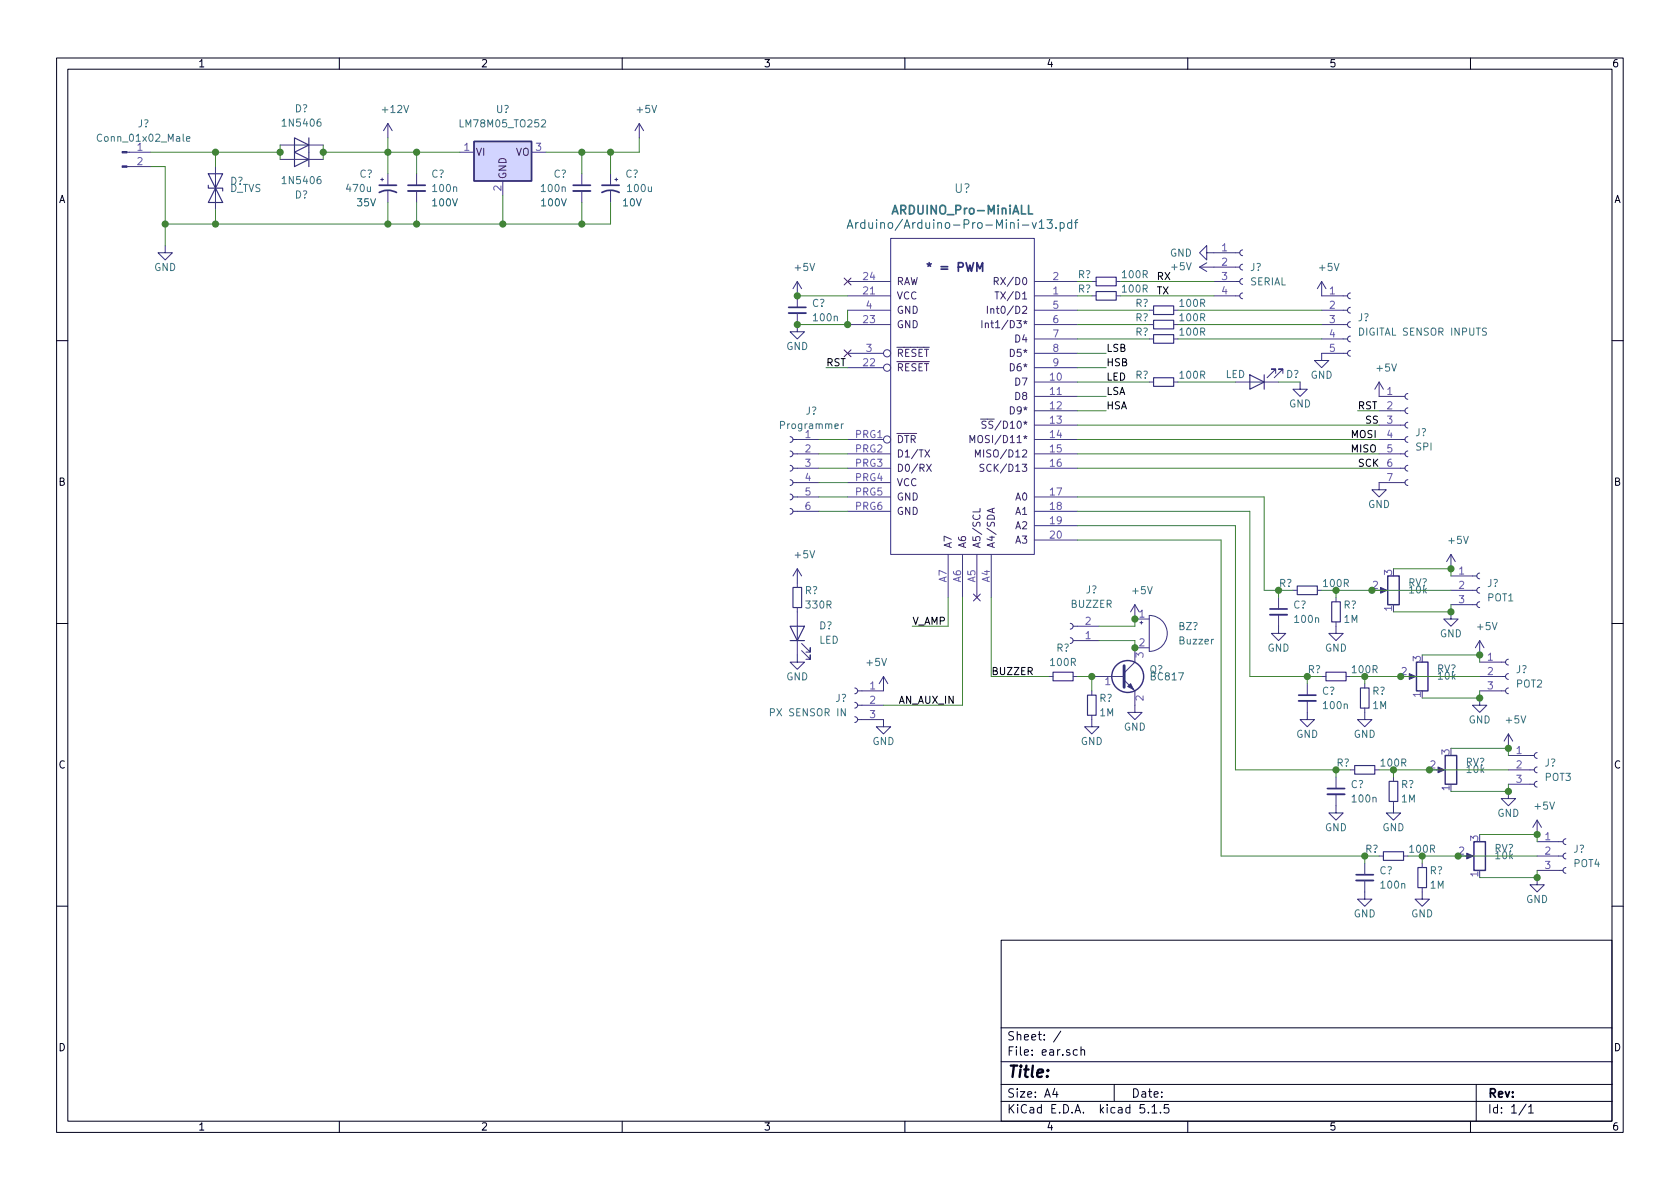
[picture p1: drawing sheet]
<svg xmlns="http://www.w3.org/2000/svg" width="297mm" height="210mm" viewBox="0 0 297 210" stroke-linecap="round" stroke-linejoin="round" font-family="sans-serif">
<g fill="none" stroke="#00001b" stroke-width=".18">
<path d="M10 10.3h277v189.9h-277zM12 12.2h273v186.1h-273zM60 10.3v1.9M110 10.3v1.9M160 10.3v1.9M210 10.3v1.9M260 10.3v1.9M10 60.2h2M285 60.2h2M10 110.3h2M285 110.3h2M10 160.2h2"/>
<path d="M177 166.3h108v32h-108zM285 160.2h2M60 198.3v1.9M110 198.3v1.9M160 198.3v1.9M177 194.8h108M177 191.8h108M177 187.8h108M177 181.8h108M186.5 192.5l-.4 1h1M186.8 193v1M187.6 182.3l-1.3 2"/>
<path d="M190.5 185.7l-.4-.1-.3 .3v.6l.3 .1 .4-.1M191.1 185.7l.2-.1 .4 .1 .1 .9M191.1 185.1v1.5M197 191.8v3M202.3 195.3h-.7l-.1 .7 .3-.1 .5 .1 .1 .2-.1 .5-.2 .1-.6-.1M203 196.7v.1M203.7 195.8l.4-.5v1.5M203.7 196.8h.8M205.2 196.7v.1M206.6 195.3h-.7l-.1 .7 .2-.1 .6 .1 .1 .2-.1 .5-.2 .1-.6-.1M210 198.3v1.9M260 198.3v1.9"/>
<path d="M261 191.8v6.5M269.8 195.2l-1.2 2M270.3 195.8l.4-.5v1.5M270.3 196.8h.8"/>
</g>
<g fill="none" stroke="#313184" stroke-width=".2">
<path d="M36.8 30.7h2.6l-1.3 2.6zM36.8 32.8v.5h2.6v.5M38.1 33.3l1.3 2.5h-2.6zM52.1 24.4l2.5 1.2-2.5 1.3zM52.1 26.9l2.5 1.3-2.5 1.3zM54.6 24.4v5.1M193.8 49h3.6v1.5h-3.6zM193.8 51.6h3.6v1.5h-3.6zM204 59.2h3.5v1.5h-3.5zM204 56.6h3.5v1.6h-3.5zM204 54.1h3.5v1.5h-3.5zM204 66.8h3.5v1.5h-3.5z"/>
<path d="M221 66.3l2.5 1.3-2.5 1.2zM223.5 66.3v2.5M139.7 110.7h2.5l-1.2 2.6zM139.7 113.3h2.5M140.2 103.9h1.5v3.5h-1.5zM186.2 118.9h3.5v1.5h-3.5zM229.4 103.6h3.5v1.6h-3.5zM234.4 118.9h3.6v1.5h-3.6zM235.5 106.4h1.5v3.6h-1.5zM192.3 122.9h1.5v3.6h-1.5zM239.5 135.4h3.6v1.5h-3.6zM240.5 121.7h1.6v3.5h-1.6z"/>
<path d="M245.6 138.2h1.5v3.5h-1.5zM244.6 150.6h3.6v1.5h-3.6zM250.7 153.4h1.5v3.6h-1.5z"/>
</g>
<g fill="none" stroke="#3d3384" stroke-width=".18">
<path d="M22.9 26.9h3.8M22.9 29.5h3.8M38.1 29.5v2.5M38.1 34.5v2.6M49.5 25.6h2.6M49.5 28.2h2.6M54.6 25.6h2.5M54.6 28.2h2.5M68.6 30.7v2.1M68.6 33.8v2M73.7 30.7v2.1M73.7 33.8v2"/>
<path d="M81.3 26.9h2.5M88.9 32v2.5M94 26.9h2.5M102.9 30.7v2.1M102.9 33.8v2M107.9 30.7v2.1M107.9 33.8v2M141 52.3v2.1M141 55.4v2M149.9 49.8h7.6M149.9 57.4h7.6M149.9 54.9h7.6"/>
<path d="M149.9 52.3h7.6M182.9 49.8h7.6M182.9 59.9h7.6M182.9 57.4h7.6M182.9 54.9h7.6M182.9 52.3h7.6M193 49.8h.8M193 52.3h.8M197.4 49.8h.7M197.4 52.3h.7M203.2 59.9h.8M203.2 57.4h.8"/>
<path d="M203.2 54.9h.8M207.5 59.9h.8M207.5 57.4h.8M207.5 54.9h.8M214.6 49.8h3.8M214.6 52.3h3.8M214.6 44.7h3.8M214.6 47.2h3.8M233.7 59.9h3.8M233.7 57.4h3.8M233.7 54.9h3.8M233.7 52.3h3.8"/>
<path d="M141 77.7h3.8M149.9 77.7h6.3M149.9 62.5h6.3M149.9 65h6.3M182.9 67.6h7.6M182.9 77.7h7.6M182.9 70.1h7.6M182.9 72.6h7.6M182.9 75.2h7.6M182.9 62.5h7.6M182.9 65h7.6M203.2 67.6h.8"/>
<path d="M207.5 67.6h.8M218.4 67.6h2.6M223.5 67.6h2.6M233.7 62.5h3.8M243.8 77.7h3.8M243.8 70.1h3.8M243.8 72.6h3.8M243.8 75.2h3.8M141 80.3h3.8M141 82.8h3.8M141 85.3h3.8M141 87.9h3.8"/>
<path d="M141 90.4h3.8M149.9 80.3h7.6M149.9 82.8h7.6M149.9 85.3h7.6M149.9 87.9h7.6M149.9 90.4h7.6M167.6 98v7.7M170.2 98v7.7M172.7 98v7.7M175.3 98v7.7M182.9 80.3h7.6M182.9 82.8h7.6"/>
<path d="M182.9 87.9h7.6M182.9 90.4h7.6M182.9 95.5h7.6M182.9 93h7.6M243.8 80.3h3.8M243.8 82.8h3.8M243.8 85.3h3.8M141 103.1v.8M141 107.4v3.3M141 113.3v2.5M185.4 119.6h.8M189.7 119.6h.8"/>
<path d="M190.5 113.3h3.8M190.5 110.7h3.8M193 119.6h5.8M200.7 109.5h2.5M203.2 114.5h-2.5v2.6M226.1 105.7v2M226.1 108.7v2M228.6 104.4h.8M232.9 104.4h.8M233.7 119.6h.7M236.2 105.7v.7M236.2 110v.7"/>
<path d="M238 119.6h.8M256.5 101.8h3.8M256.5 104.4h3.8M256.5 106.9h3.8M261.6 117.1h3.8M261.6 119.6h3.8M152.4 122.2h3.8M152.4 124.7h3.8M152.4 127.2h3.8M193 122.2v.7M193 126.5v.7M200.7 122.2v2.5"/>
<path d="M231.1 120.9v2M231.1 123.9v2.1M236.2 137.4v2M238.8 136.1h.7M241.3 120.9v.8M241.3 125.2v.8M243.1 136.1h.7M246.4 137.4v.8M261.6 122.2h3.8M266.7 133.6h3.8M266.7 136.1h3.8M266.7 138.7h3.8"/>
<path d="M236.2 140.5v2M241.3 152.6v2.1M241.3 155.7v2M243.8 151.4h.8M246.4 141.7v.8M248.2 151.4h.7M251.5 152.6v.8M251.5 157v.7M271.8 151.4h3.8M271.8 148.8h3.8M271.8 153.9h3.8"/>
<circle cx="156.8" cy="62.5" r=".63"/>
<circle cx="156.8" cy="77.7" r=".63"/>
<circle cx="156.8" cy="65" r=".63"/>
</g>
<g fill="none" stroke="#313184" stroke-width=".18">
<path d="M22.5 29.5h.4M22.5 26.9h.4M38.1 32v2.5M52.1 25.6h2.5M52.1 28.2h2.5M67.3 31.7h.5M67.6 31.5v.5M68.6 21.8l-.8 1.3M68.6 21.8v2.6M68.6 21.8l.7 1.3M108.7 31.7h.5M109 31.5v.5"/>
<path d="M113 21.8l-.7 1.3M113 21.8v2.6M113 21.8l.8 1.3M29.2 43.4v1.3h1.3l-1.3 1.3-1.3-1.3h1.3M141 57.4v1.3h1.2l-1.2 1.2-1.3-1.2h1.3M141 49.8l-.8 1.2M141 49.8v2.5M141 49.8l.7 1.2M157.5 42.2h25.4v55.8h-25.4zM212.1 47.2l1.3 .8M212.1 47.2h2.5M213.4 44.7v-1.3l-1.3 1.3 1.3 1.3v-1.3h1.2"/>
<path d="M213.4 46.5l-1.3 .7M218.4 47.2h.8M218.4 52.3h.8M218.4 49.8h.8M218.4 44.7h.8M219.7 51.8l-.3 .1-.2 .3 .1 .4 .4 .2M219.7 49.3l-.3 .1-.2 .3 .1 .4 .4 .2M219.7 46.7l-.3 .1-.2 .4 .1 .3 .4 .2M219.7 44.2l-.3 .1-.2 .3 .1 .4 .4 .2M233.7 49.8l-.8 1.2M233.7 49.8v2.5M233.7 49.8l.7 1.2"/>
<path d="M237.5 52.3h.8M237.5 59.9h.8M237.5 57.4h.8M237.5 54.9h.8M238.8 59.4l-.3 .1-.2 .4 .1 .3 .4 .2M238.8 56.9l-.3 .1-.2 .3 .1 .4 .4 .2M238.8 54.4l-.3 .1-.2 .3 .1 .4 .4 .2M238.8 51.8l-.3 .1-.2 .3 .1 .4 .4 .2M139.7 79.8l.3 .1 .2 .3-.1 .4-.4 .2M139.7 77.2l.3 .1 .2 .3-.1 .4-.4 .2M140.2 77.7h.8M221 67.6h2.5"/>
<path d="M225.6 66v-.7h-.8h.8l-1.6 1.5M226.8 66v-.7h-.7h.7l-1.5 1.5M229.9 67.6v1.2h1.2l-1.2 1.3-1.3-1.3h1.3M233.7 62.5v1.2h1.2l-1.2 1.3-1.3-1.3h1.3M237.5 62.5h.8M238.8 62l-.3 .1-.2 .3 .1 .4 .4 .2M243.8 67.6l-.7 1.2M243.8 67.6v2.5M243.8 67.6l.8 1.2M247.6 77.7h.8M247.6 75.2h.8M247.6 72.6h.8"/>
<path d="M247.6 70.1h.8M248.9 79.8l-.3 .1-.2 .3 .1 .4 .4 .2M248.9 77.2l-.3 .1-.2 .3 .1 .4 .4 .2M248.9 74.7l-.3 .1-.2 .3 .1 .4 .4 .2M248.9 72.1l-.3 .1-.2 .4 .1 .3 .4 .2M248.9 69.6l-.3 .1-.2 .3 .1 .4 .4 .2M139.7 89.9l.3 .1 .2 .3-.1 .4-.4 .2M139.7 87.4l.3 .1 .2 .3-.1 .4-.4 .2M139.7 84.8l.3 .2 .2 .2-.1 .5-.4 .1M139.7 82.3l.3 .1 .2 .3-.1 .4-.4 .2M140.2 90.4h.8M140.2 87.9h.8"/>
<path d="M140.2 85.3h.8M140.2 82.8h.8M140.2 80.3h.8M243.8 85.3v1.3h1.3l-1.3 1.3-1.2-1.3h1.2M247.6 85.3h.8M247.6 82.8h.8M247.6 80.3h.8M248.9 84.8l-.3 .1-.2 .4 .1 .3 .4 .2M248.9 82.3l-.3 .1-.2 .3 .1 .4 .4 .2M256.5 98l-.7 1.3M256.5 98v2.6M256.5 98l.8 1.3"/>
<path d="M141 115.8v1.3h1.2l-1.2 1.3-1.3-1.3h1.3M141 100.6v2.5M141 110.7v2.6M141 100.6l-.8 1.2M141 100.6l.7 1.2M141.7 115.1l1.6 1.5v-.8v.8h-.8M141.7 113.8l1.6 1.5v-.8v.8h-.8M156.2 119.6l.8 1.3M156.2 119.6v2.6M156.2 119.6l-.8 1.3M189.2 110.2l.4 .2 .1 .2-.1 .5-.4 .1M189.2 112.8l.4 .1 .1 .3-.1 .4-.4 .2"/>
<path d="M189.7 110.7h.8M189.7 113.3h.8M200.7 117.1l-1.9 1.9M200.7 106.9l-.8 1.3M200.7 106.9v2.6M200.7 106.9l.7 1.3M201.5 110.1h.6M201.8 109.8v.6M203.2 108.8a3.2 3.2 0 0 1 3.2 3.2 3.2 3.2 0 0 1-3.2 3.2zM226.1 110.7v1.3h1.2l-1.2 1.3-1.3-1.3h1.3M236.2 110.7v1.3h1.3l-1.3 1.3-1.3-1.3h1.3M243.8 104.4h1.1"/>
<path d="M248.9 119.6h1M256.5 108.2v1.3h1.3l-1.3 1.2-1.2-1.2h1.2M260.3 104.4h.8M260.3 106.9h.8M260.3 101.8h.8M261.6 106.4l-.3 .1-.2 .4 .1 .3 .4 .2M261.6 103.9l-.3 .1-.2 .3 .1 .4 .4 .2M261.6 101.3l-.3 .1-.2 .4 .1 .4 .4 .2M261.6 113.3l-.7 1.2M261.6 113.3v2.5M261.6 113.3l.8 1.2M265.4 119.6h.8"/>
<path d="M265.4 117.1h.8M266.7 119.1l-.3 .1-.2 .4 .1 .3 .4 .2M266.7 116.6l-.3 .1-.2 .3 .1 .4 .4 .2M151.1 126.7l.4 .2 .1 .2-.1 .5-.4 .2M151.1 124.2l.4 .1 .1 .3-.1 .4-.4 .2M151.1 121.7l.4 .1 .1 .3-.1 .4-.4 .2M151.6 122.2h.8M151.6 127.2h.8M151.6 124.7h.8M156.2 127.2v1.3h-1.3l1.3 1.3 1.3-1.3h-1.3M193 127.2v1.3h1.3l-1.3 1.3-1.2-1.3h1.2M198.8 120.3l1.9 1.9"/>
<path d="M200.7 124.7v1.3h1.2l-1.2 1.2-1.3-1.2h1.3M231.1 126v1.2h1.3l-1.3 1.3-1.2-1.3h1.2M241.3 126v1.2h1.3l-1.3 1.3-1.3-1.3h1.3M254 136.1h1M261.6 123.4v1.3h1.3l-1.3 1.3-1.3-1.3h1.3M265.4 122.2h.8M266.7 121.7l-.3 .1-.2 .3 .1 .4 .4 .2M266.7 139.9v1.3h1.3l-1.3 1.3-1.3-1.3h1.3M266.7 129.8l-.8 1.3M266.7 129.8v2.5M266.7 129.8l.8 1.3M270.5 136.1h.8"/>
<path d="M270.5 138.7h.8M270.5 133.6h.8M271.8 138.2l-.3 .1-.2 .3 .1 .4 .4 .2M271.8 135.6l-.3 .1-.2 .4 .1 .3 .4 .2M271.8 133.1l-.3 .1-.2 .3 .1 .4 .4 .2M236.2 142.5v1.3h1.3l-1.3 1.2-1.3-1.2h1.3M241.3 157.7v1.3h1.3l-1.3 1.3-1.3-1.3h1.3M246.4 142.5v1.3h1.2l-1.2 1.2-1.3-1.2h1.3M251.5 157.7v1.3h1.2l-1.2 1.3-1.3-1.3h1.3M259.1 151.4h1M271.8 155.2v1.3h1.2l-1.2 1.2-1.3-1.2h1.3M271.8 145l-.8 1.3"/>
<path d="M271.8 145v2.6M271.8 145l.7 1.3M275.6 151.4h.8M275.6 153.9h.8M275.6 148.8h.8M276.9 153.4l-.3 .1-.2 .3 .1 .4 .4 .2M276.9 150.9l-.3 .1-.2 .3 .1 .4 .4 .2M276.9 148.3l-.3 .1-.2 .4 .1 .3 .4 .2"/>
</g>
<path d="M72.1 33.8h3.1M101.3 33.8h3.1M139.4 55.4h3.1M224.5 108.7h3.1M229.6 123.9h3.1M234.7 140.5h3M239.8 155.7h3" fill="none" stroke="#313184" stroke-width=".33"/>
<g fill="none" stroke="#313184" stroke-width=".3">
<path d="M67.1 34a3.2 3.2 0 0 1 3 0M67.1 32.8h3M72.1 32.8h3.1M101.3 32.8h3.1M106.4 34a3.2 3.2 0 0 1 3.1 0M106.4 32.8h3.1M139.4 54.4h3.1M163.9 46.7l.4 .1 .3-.1M172.7 48v-1.5l.5 1 .5-1v1.5M224.5 107.7h3.1M229.6 122.9h3.1M234.7 139.4h3"/>
<path d="M239.8 154.7h3"/>
</g>
<g fill="none" stroke="#313184" stroke-width=".25">
<path d="M83.8 25h10.2v7h-10.2zM245.4 101.8h2v5.1h-2zM250.4 117.1h2.1v5.1h-2.1zM255.5 133.6h2.1v5.1h-2.1zM260.6 148.8h2v5.1h-2z"/>
<circle cx="199.4" cy="119.6" r="2.82"/>
</g>
<g fill="#313184" stroke="#313184" stroke-width=".18">
<path d="M254.3 135.6l1.1 .5-1.1 .5z"/>
<path d="M259.3 150.9l1.2 .5-1.2 .5z"/>
<path d="M244.1 103.9l1.1 .5-1.1 .5z"/>
<path d="M249.2 119.1l1.1 .5-1.1 .5z"/>
<path d="M199.4 121.4l.5-.5 .5 1z"/>
<path d="M21.6 29.3h.9v.3h-.9z"/>
<path d="M21.6 26.8h.9v.2h-.9z"/>
</g>
<path d="M33 24.6l.6-.1-.1-.3-.4-.1-.1 .2v.6h.5M148.8 74.9v.9M149.1 74.9l-.3 .3" fill="none" stroke="#3a7484" stroke-width=".18"/>
<path d="M198.8 117.7v3.8" fill="none" stroke="#313184" stroke-width=".51"/>
<g fill="none" stroke="#411d64" stroke-width=".18">
<path d="M173.6 56.7v1.3M174.2 57.2l.2-.1 .3 .1 .1 .8M174.2 57.1v.9M174.6 54.1v1.3M175.2 54.7l.2-.1h.3v.8M175.2 54.6v.8M175.8 49.7h.6l.1-.5-.2-.1h-.5v1.2M175.9 51.6h.7M176.1 49.7l.4 .6M163.5 79.5l.9 1.3M164.4 79.5l-.9 1.3M171.5 78.3v-1.3l.4 .9 .4-.9v1.3"/>
<path d="M173.4 74.1h1.2M174.3 74.5h-.4l-.2 .1v.3l.5 .3 .1 .3-.2 .2h-.5M163.8 82.1l.9 1.3M164.7 82.1l-.9 1.3M172.5 80.8v-1.3l.4 1 .4-1v1.3M173.3 89.9v.6h-1.3M174 82.2l-.5-.1-.2 .1v.4l.6 .2 .1 .3-.3 .3-.4-.1M175.5 90v.6M175.8 89.9l-1.3 .4 1.3 .4"/>
</g>
<g fill="none" stroke="#006784" stroke-width=".18">
<path d="M149.9 39.9h.7M151.3 39.4v1M151.7 39.4h-.3l-.1 .2M152.9 39.4h-.4l-.3 .2v.5l.1 .2h.6M185.1 38.9h1l-.6 .5 .4 .1 .2 .2-.2 .6-.6 .1-.2-.2M187.5 39.4h.4l.3 .2v.5l-.2 .2h-.5M187.5 39.4v1.5M189.5 39.4h-.5l-.3 .2v.5l.2 .2h.6M189.5 38.9v1.5M190 39.4h.6M190.6 38.9l-.4 .2v1.3M149.8 40.4l.5-1.5 .5 1.5"/>
<path d="M186.7 40.2v.2"/>
</g>
<path d="M83.8 25h10.2v7h-10.2z" fill="#d2d4ff" stroke="#d2d4ff" stroke-width=".18"/>
<g fill="none" stroke="#428437" stroke-width=".18">
<path d="M26.7 26.9h22.8M26.7 29.5h2.5v13.9M38.1 26.9v2.6M38.1 37.1v2.5M49.5 25.6v2.6M57.1 26.9h24.2M57.1 25.6v2.6M68.6 24.4v6.3M68.6 35.8v3.8M73.7 26.9v3.8M73.7 35.8v3.8M88.9 34.5v5.1"/>
<path d="M102.9 26.9v3.8M102.9 35.8v3.8M107.9 26.9v3.8M107.9 35.8v3.8h-78.7M113 24.4v2.5h-16.5M141 52.3h8.9M149.9 54.9v2.5h-8.9M190.5 57.4h12.7M190.5 54.9h12.7M190.5 59.9h12.7M198.1 52.3h16.5M198.1 49.8h16.5"/>
<path d="M208.3 57.4h25.4M208.3 54.9h25.4M208.3 59.9h25.4M144.8 77.7h5.1M146 65h3.9M190.5 77.7h53.3M190.5 75.2h53.3M190.5 65h5.1M190.5 72.6h5.1M190.5 62.5h5.1M190.5 70.1h5.1M190.5 67.6h12.7"/>
<path d="M208.3 67.6h10.1M226.1 67.6h3.8M240 72.6h3.8M144.8 87.9h5.1M144.8 80.3h5.1M144.8 82.8h5.1M144.8 85.3h5.1M144.8 90.4h5.1M190.5 95.5h25.4v55.9h25.4v1.2M190.5 87.9h33v16.5h2.6v1.3M190.5 90.4h30.5v29.2h10.1v1.3M190.5 93h27.9v43.1h17.8v1.3"/>
<path d="M190.5 80.3h53.3M190.5 82.8h53.3M167.6 105.7v5h-6.3M170.2 105.7v19h-14M175.3 105.7v13.9h10.1M190.5 119.6h2.5v2.6M194.3 113.3h6.4v1.2M200.7 109.5v1.2h-6.4M246.4 100.6h10.1v1.2M251.5 115.8h10.1v1.3M256.5 104.4h-20.3v1.3M256.5 106.9v1.3h-10.1"/>
<path d="M261.6 119.6h-20.3v1.3M256.5 132.3h10.2v1.3M261.6 122.2v1.2h-10.1M266.7 136.1h-20.3v1.3M266.7 138.7v1.2h-10.2M261.6 147.6h10.2v1.2M271.8 151.4h-20.3v1.2M271.8 153.9v1.3h-10.2"/>
</g>
<g fill="#428437" stroke="#428437" stroke-width=".25">
<circle cx="236.2" cy="136.1" r=".51"/>
<circle cx="241.3" cy="119.6" r=".51"/>
<circle cx="88.9" cy="39.6" r=".51"/>
<circle cx="102.9" cy="39.6" r=".51"/>
<circle cx="68.6" cy="39.6" r=".51"/>
<circle cx="38.1" cy="39.6" r=".51"/>
<circle cx="256.5" cy="108.2" r=".51"/>
<circle cx="256.5" cy="100.6" r=".51"/>
<circle cx="242.6" cy="104.4" r=".51"/>
<circle cx="236.2" cy="104.4" r=".51"/>
<circle cx="73.7" cy="26.9" r=".51"/>
<circle cx="193" cy="119.6" r=".51"/>
<circle cx="68.6" cy="26.9" r=".51"/>
<circle cx="200.7" cy="109.5" r=".51"/>
<circle cx="29.2" cy="39.6" r=".51"/>
<circle cx="38.1" cy="26.9" r=".51"/>
<circle cx="200.7" cy="114.5" r=".51"/>
<circle cx="149.9" cy="57.4" r=".51"/>
<circle cx="141" cy="52.3" r=".51"/>
<circle cx="141" cy="57.4" r=".51"/>
<circle cx="266.7" cy="139.9" r=".51"/>
<circle cx="241.3" cy="151.4" r=".51"/>
<circle cx="231.1" cy="119.6" r=".51"/>
<circle cx="271.8" cy="155.2" r=".51"/>
<circle cx="226.1" cy="104.4" r=".51"/>
<circle cx="271.8" cy="147.6" r=".51"/>
<circle cx="257.8" cy="151.4" r=".51"/>
<circle cx="251.5" cy="151.4" r=".51"/>
<circle cx="73.7" cy="39.6" r=".51"/>
<circle cx="49.5" cy="26.9" r=".51"/>
<circle cx="266.7" cy="132.3" r=".51"/>
<circle cx="252.7" cy="136.1" r=".51"/>
<circle cx="246.4" cy="136.1" r=".51"/>
<circle cx="102.9" cy="26.9" r=".51"/>
<circle cx="57.2" cy="26.9" r=".51"/>
<circle cx="108" cy="26.9" r=".51"/>
<circle cx="261.6" cy="123.4" r=".51"/>
<circle cx="261.6" cy="115.8" r=".51"/>
<circle cx="247.7" cy="119.6" r=".51"/>
</g>
<path d="M149.3 49.2l1.2 1.2M150.5 49.2l-1.2 1.2M149.3 61.9l1.2 1.2M150.5 61.9l-1.2 1.2M172.1 105l1.2 1.3M173.3 105l-1.2 1.3" fill="none" stroke="#5d0084" stroke-width=".18"/>
<text font-size="2.8" fill="#00001b" x="178" y="190.5">Title:</text>
<text font-size="2.1" fill="#3a7384" x="168.8" y="34.1">U?</text>
<text font-size="2.1" fill="#006784" x="153.1" y="40.5">Arduino/Arduino-Pro-Mini-v13.pdf</text>
<text font-size="2.1" fill="#3a7484" x="158.3" y="37.9">ARDUINO_Pro-MiniALL</text>
<text font-size="2.1" fill="#313184" x="164.7" y="48.1">* = PWM</text>
<g font-size="2.1" fill="#00001b">
<text x="178" y="184">Sheet: /</text>
<text x="178" y="186.7">File: ear.sch</text>
<text x="178" y="196.9">KiCad E.D.A. kicad 5.1.5</text>
<text x="178" y="194.1">Size: A4</text>
<text x="200" y="194.1">Date:</text>
<text x="263" y="194.1">Rev:</text>
<text x="263" y="196.9">Id: 1/1</text>
</g>
<g font-size="1.8" fill="#00001b">
<text x="35" y="11.9">1</text>
<text x="85" y="11.9">2</text>
<text x="135" y="11.9">3</text>
<text x="185" y="11.9">4</text>
<text x="235" y="11.9">5</text>
<text x="285" y="11.9">6</text>
<text x="10.4" y="35.9">A</text>
<text x="285.4" y="35.9">A</text>
<text x="10.4" y="85.9">B</text>
<text x="285.4" y="85.9">B</text>
<text x="10.4" y="135.9">C</text>
<text x="285.4" y="135.9">C</text>
<text x="10.4" y="185.9">D</text>
<text x="285.4" y="185.9">D</text>
<text x="35" y="199.9">1</text>
<text x="85" y="199.9">2</text>
<text x="135" y="199.9">3</text>
<text x="185" y="199.9">4</text>
<text x="235" y="199.9">5</text>
<text x="285" y="199.9">6</text>
</g>
<g font-size="1.8" fill="#3a7384">
<text x="24.4" y="22.5">J?</text>
<text x="52.1" y="19.9">D?</text>
<text x="87.7" y="20">U?</text>
<text x="40.7" y="32.7">D?</text>
<text x="52.1" y="35.1">D?</text>
<text x="63.6" y="31.4">C?</text>
<text x="76.3" y="31.4">C?</text>
<text x="97.9" y="31.4">C?</text>
<text x="110.6" y="31.4">C?</text>
<text x="221.1" y="47.9">J?</text>
<text x="143.6" y="54.3">C?</text>
<text x="200.8" y="59.4">R?</text>
<text x="200.8" y="56.8">R?</text>
<text x="200.8" y="54.3">R?</text>
<text x="240.1" y="56.8">J?</text>
<text x="200.8" y="67">R?</text>
<text x="227.4" y="66.8">D?</text>
<text x="142.5" y="73.3">J?</text>
<text x="250.3" y="77.1">J?</text>
<text x="142.3" y="105.1">R?</text>
<text x="192" y="104.9">J?</text>
<text x="228.7" y="107.6">C?</text>
<text x="237.6" y="107.6">R?</text>
<text x="249" y="103.7">RV?</text>
<text x="263" y="103.8">J?</text>
<text x="144.9" y="111.3">D?</text>
<text x="208.4" y="111.4">BZ?</text>
<text x="186.8" y="115.2">R?</text>
<text x="203.3" y="119">Q?</text>
<text x="254.1" y="118.9">RV?</text>
<text x="268" y="119">J?</text>
<text x="147.7" y="124.1">J?</text>
<text x="194.4" y="124.1">R?</text>
<text x="233.8" y="122.9">C?</text>
<text x="242.6" y="122.9">R?</text>
<text x="259.1" y="135.4">RV?</text>
<text x="273.1" y="135.6">J?</text>
<text x="238.8" y="139.4">C?</text>
<text x="247.7" y="139.4">R?</text>
<text x="243.9" y="154.6">C?</text>
<text x="252.8" y="154.6">R?</text>
<text x="264.2" y="150.7">RV?</text>
<text x="278.2" y="150.8">J?</text>
</g>
<g font-size="1.8" fill="#3a7484">
<text x="50.2" y="22.4">1N5406</text>
<text x="67.8" y="20">+12V</text>
<text x="81.7" y="22.5">LM78M05_TO252</text>
<text x="112.7" y="20">+5V</text>
<text x="17.7" y="25.1">Conn_01x02_Male</text>
<text x="24.3" y="26.7">1</text>
<text x="40.6" y="34">D_TVS</text>
<text x="50.2" y="32.6">1N5406</text>
<text x="61.4" y="34">470u</text>
<text x="76.7" y="34">100n</text>
<text x="95.9" y="34">100n</text>
<text x="111.1" y="34">100u</text>
<text x="27.3" y="47.9">GND</text>
<text x="140.6" y="47.9">+5V</text>
<text x="206.9" y="45.4">GND</text>
<text x="207.2" y="47.8">+5V</text>
<text x="233.3" y="47.9">+5V</text>
<text x="198.6" y="49.2">100R</text>
<text x="198.6" y="51.7">100R</text>
<text x="221" y="50.5">SERIAL</text>
<text x="144" y="56.8">100n</text>
<text x="208.7" y="59.4">100R</text>
<text x="208.7" y="56.8">100R</text>
<text x="208.7" y="54.3">100R</text>
<text x="240.6" y="59.4">DIGITAL SENSOR INPUTS</text>
<text x="139" y="61.9">GND</text>
<text x="243.5" y="65.7">+5V</text>
<text x="208.7" y="67">100R</text>
<text x="216.7" y="66.8">LED</text>
<text x="231.7" y="67">GND</text>
<text x="138.2" y="75.9">Programmer</text>
<text x="227.9" y="72.1">GND</text>
<text x="250.4" y="79.7">SPI</text>
<text x="241.9" y="89.8">GND</text>
<text x="140.6" y="98.7">+5V</text>
<text x="256.2" y="96.2">+5V</text>
<text x="142.6" y="107.6">330R</text>
<text x="189.4" y="107.5">BUZZER</text>
<text x="200.3" y="105.1">+5V</text>
<text x="249.3" y="104.9">10k</text>
<text x="263" y="106.3">POT1</text>
<text x="144.8" y="113.8">LED</text>
<text x="208.6" y="114">Buzzer</text>
<text x="229.1" y="110.2">100n</text>
<text x="237.7" y="110.2">1M</text>
<text x="254.6" y="112.7">GND</text>
<text x="261.3" y="111.4">+5V</text>
<text x="153.3" y="117.8">+5V</text>
<text x="185.9" y="117.8">100R</text>
<text x="224.1" y="115.2">GND</text>
<text x="234.3" y="115.2">GND</text>
<text x="139" y="120.3">GND</text>
<text x="203.6" y="120.3">BC817</text>
<text x="234.1" y="125.4">100n</text>
<text x="242.7" y="125.4">1M</text>
<text x="254.3" y="120.2">10k</text>
<text x="268.1" y="121.6">POT2</text>
<text x="136.6" y="126.7">PX SENSOR IN</text>
<text x="154.3" y="131.7">GND</text>
<text x="191.1" y="131.7">GND</text>
<text x="194.5" y="126.7">1M</text>
<text x="198.7" y="129.2">GND</text>
<text x="229.2" y="130.5">GND</text>
<text x="239.3" y="130.5">GND</text>
<text x="259.7" y="127.9">GND</text>
<text x="266.4" y="127.9">+5V</text>
<text x="259.4" y="136.7">10k</text>
<text x="239.2" y="141.9">100n</text>
<text x="247.8" y="141.9">1M</text>
<text x="271.4" y="143.2">+5V</text>
<text x="273.2" y="138.1">POT3</text>
<text x="234.3" y="147">GND</text>
<text x="244.4" y="147">GND</text>
<text x="264.7" y="144.4">GND</text>
<text x="264.5" y="151.9">10k</text>
<text x="278.3" y="153.3">POT4</text>
<text x="244.3" y="157.1">100n</text>
<text x="252.9" y="157.1">1M</text>
<text x="269.8" y="159.7">GND</text>
<text x="239.3" y="162.2">GND</text>
<text x="249.5" y="162.2">GND</text>
</g>
<g font-size="1.8" fill="#5a4eca">
<text x="24.3" y="29.2">2</text>
<text x="82.1" y="26.7">1</text>
<text x="94.8" y="26.7">3</text>
<text x="88.6" y="33.8" transform="rotate(-90 88.6 33.8)">2</text>
<text x="216.1" y="44.4">1</text>
<text x="216.1" y="47">2</text>
<text x="152.7" y="52.1">21</text>
<text x="152.7" y="49.5">24</text>
<text x="186.2" y="52.1">1</text>
<text x="186.2" y="49.5">2</text>
<text x="216.1" y="49.5">3</text>
<text x="216.1" y="52.1">4</text>
<text x="235.1" y="52.1">1</text>
<text x="152.7" y="57.1">23</text>
<text x="153.2" y="54.6">4</text>
<text x="186.2" y="54.6">5</text>
<text x="186.2" y="57.1">6</text>
<text x="186.2" y="59.7">7</text>
<text x="235.1" y="54.6">2</text>
<text x="235.1" y="57.1">3</text>
<text x="235.1" y="59.7">4</text>
<text x="152.7" y="64.8">22</text>
<text x="153.2" y="62.2">3</text>
<text x="186.2" y="62.2">8</text>
<text x="186.2" y="64.8">9</text>
<text x="235.1" y="62.2">5</text>
<text x="185.7" y="67.3">10</text>
<text x="185.7" y="69.8">11</text>
<text x="245.3" y="69.8">1</text>
<text x="142.4" y="77.5">1</text>
<text x="151.3" y="77.5">PRG1</text>
<text x="185.7" y="72.4">12</text>
<text x="185.7" y="74.9">13</text>
<text x="185.7" y="77.5">14</text>
<text x="245.3" y="72.4">2</text>
<text x="245.3" y="74.9">3</text>
<text x="245.3" y="77.5">4</text>
<text x="142.4" y="80">2</text>
<text x="142.4" y="82.5">3</text>
<text x="151.3" y="80">PRG2</text>
<text x="151.3" y="82.5">PRG3</text>
<text x="185.7" y="80">15</text>
<text x="185.7" y="82.5">16</text>
<text x="245.3" y="80">5</text>
<text x="245.3" y="82.5">6</text>
<text x="142.4" y="85.1">4</text>
<text x="142.4" y="87.6">5</text>
<text x="151.3" y="85.1">PRG4</text>
<text x="151.3" y="87.6">PRG5</text>
<text x="185.7" y="87.6">17</text>
<text x="245.3" y="85.1">7</text>
<text x="142.4" y="90.2">6</text>
<text x="151.3" y="90.2">PRG6</text>
<text x="185.7" y="95.2">20</text>
<text x="185.7" y="90.2">18</text>
<text x="185.7" y="92.7">19</text>
<text x="246.1" y="101.7" transform="rotate(-90 246.1 101.7)">3</text>
<text x="258" y="101.6">1</text>
<text x="167.4" y="103" transform="rotate(-90 167.4 103)">A7</text>
<text x="169.9" y="103" transform="rotate(-90 169.9 103)">A6</text>
<text x="172.5" y="103" transform="rotate(-90 172.5 103)">A5</text>
<text x="175" y="103" transform="rotate(-90 175 103)">A4</text>
<text x="242.7" y="104.1">2</text>
<text x="258" y="104.1">2</text>
<text x="258" y="106.7">3</text>
<text x="191.9" y="113">1</text>
<text x="191.9" y="110.5">2</text>
<text x="201.4" y="109.2">1</text>
<text x="246.1" y="108" transform="rotate(-90 246.1 108)">1</text>
<text x="201.4" y="114.3">2</text>
<text x="202.2" y="116.3" transform="rotate(-90 202.2 116.3)">3</text>
<text x="247.8" y="119.4">2</text>
<text x="251.2" y="116.9" transform="rotate(-90 251.2 116.9)">3</text>
<text x="263" y="116.8">1</text>
<text x="263" y="119.4">2</text>
<text x="153.8" y="121.9">1</text>
<text x="153.8" y="124.5">2</text>
<text x="195.4" y="121.2">1</text>
<text x="202.2" y="123.9" transform="rotate(-90 202.2 123.9)">2</text>
<text x="251.2" y="123.3" transform="rotate(-90 251.2 123.3)">1</text>
<text x="263" y="121.9">3</text>
<text x="153.8" y="127">3</text>
<text x="252.9" y="135.9">2</text>
<text x="256.3" y="133.4" transform="rotate(-90 256.3 133.4)">3</text>
<text x="268.1" y="133.3">1</text>
<text x="268.1" y="135.9">2</text>
<text x="256.3" y="139.8" transform="rotate(-90 256.3 139.8)">1</text>
<text x="268.1" y="138.4">3</text>
<text x="261.4" y="148.7" transform="rotate(-90 261.4 148.7)">3</text>
<text x="273.2" y="148.6">1</text>
<text x="258" y="151.1">2</text>
<text x="261.4" y="155" transform="rotate(-90 261.4 155)">1</text>
<text x="273.2" y="151.1">2</text>
<text x="273.2" y="153.7">3</text>
</g>
<g font-size="1.8" fill="#411d64">
<text x="84.1" y="27.6">VI</text>
<text x="91.2" y="27.6">VO</text>
<text x="89.5" y="31.7" transform="rotate(-90 89.5 31.7)">GND</text>
<text x="158.5" y="53">VCC</text>
<text x="158.5" y="50.4">RAW</text>
<text x="176.7" y="50.4">RX/D0</text>
<text x="176.9" y="53">TX/D1</text>
<text x="158.5" y="55.5">GND</text>
<text x="158.5" y="58">GND</text>
<text x="175.3" y="58">Int1/D3*</text>
<text x="176" y="55.5">Int0/D2</text>
<text x="158.5" y="63.1">RESET</text>
<text x="158.5" y="65.7">RESET</text>
<text x="178.9" y="63.1">D5*</text>
<text x="178.9" y="65.7">D6*</text>
<text x="179.6" y="60.6">D4</text>
<text x="179.6" y="68.2">D7</text>
<text x="179.6" y="70.7">D8</text>
<text x="175.1" y="75.8">SS/D10*</text>
<text x="178.9" y="73.3">D9*</text>
<text x="158.5" y="78.4">DTR</text>
<text x="158.5" y="80.9">D1/TX</text>
<text x="158.5" y="83.4">D0/RX</text>
<text x="172.9" y="78.4">MOSI/D11*</text>
<text x="173.6" y="80.9">MISO/D12</text>
<text x="174.4" y="83.4">SCK/D13</text>
<text x="158.5" y="86">VCC</text>
<text x="158.5" y="88.5">GND</text>
<text x="179.6" y="88.5">A0</text>
<text x="158.5" y="91.1">GND</text>
<text x="179.6" y="91.1">A1</text>
<text x="179.6" y="93.6">A2</text>
<text x="168.3" y="97" transform="rotate(-90 168.3 97)">A7</text>
<text x="170.8" y="97" transform="rotate(-90 170.8 97)">A6</text>
<text x="173.4" y="97" transform="rotate(-90 173.4 97)">A5/SCL</text>
<text x="175.9" y="97" transform="rotate(-90 175.9 97)">A4/SDA</text>
<text x="179.6" y="96.1">A3</text>
</g>
<g font-size="1.8" fill="#006784">
<text x="63.2" y="36.5">35V</text>
<text x="76.6" y="36.5">100V</text>
<text x="95.8" y="36.5">100V</text>
<text x="110.2" y="36.5">10V</text>
</g>
<g font-size="1.8" fill="#428437">
<text x="190.6" y="49.2">R?</text>
<text x="190.6" y="51.7">R?</text>
<text x="226.2" y="103.8">R?</text>
<text x="234.1" y="103.8">100R</text>
<text x="231.2" y="119">R?</text>
<text x="239.2" y="119">100R</text>
<text x="236.3" y="135.6">R?</text>
<text x="244.3" y="135.6">100R</text>
<text x="241.4" y="150.8">R?</text>
<text x="249.4" y="150.8">100R</text>
</g>
<g font-size="1.8">
<text x="204.5" y="52.1">TX</text>
<text x="204.5" y="49.5">RX</text>
<text x="146" y="64.8">RST</text>
<text x="195.6" y="62.2">LSB</text>
<text x="195.6" y="64.8">HSB</text>
<text x="195.6" y="67.3">LED</text>
<text x="195.6" y="69.8">LSA</text>
<text x="195.6" y="72.4">HSA</text>
<text x="238.8" y="77.5">MOSI</text>
<text x="240" y="72.4">RST</text>
<text x="241.3" y="74.9">SS</text>
<text x="238.8" y="80">MISO</text>
<text x="240" y="82.5">SCK</text>
<text x="161.3" y="110.5">V_AMP</text>
<text x="175.3" y="119.4">BUZZER</text>
<text x="158.9" y="124.5">AN_AUX_IN</text>
</g>
</svg>
